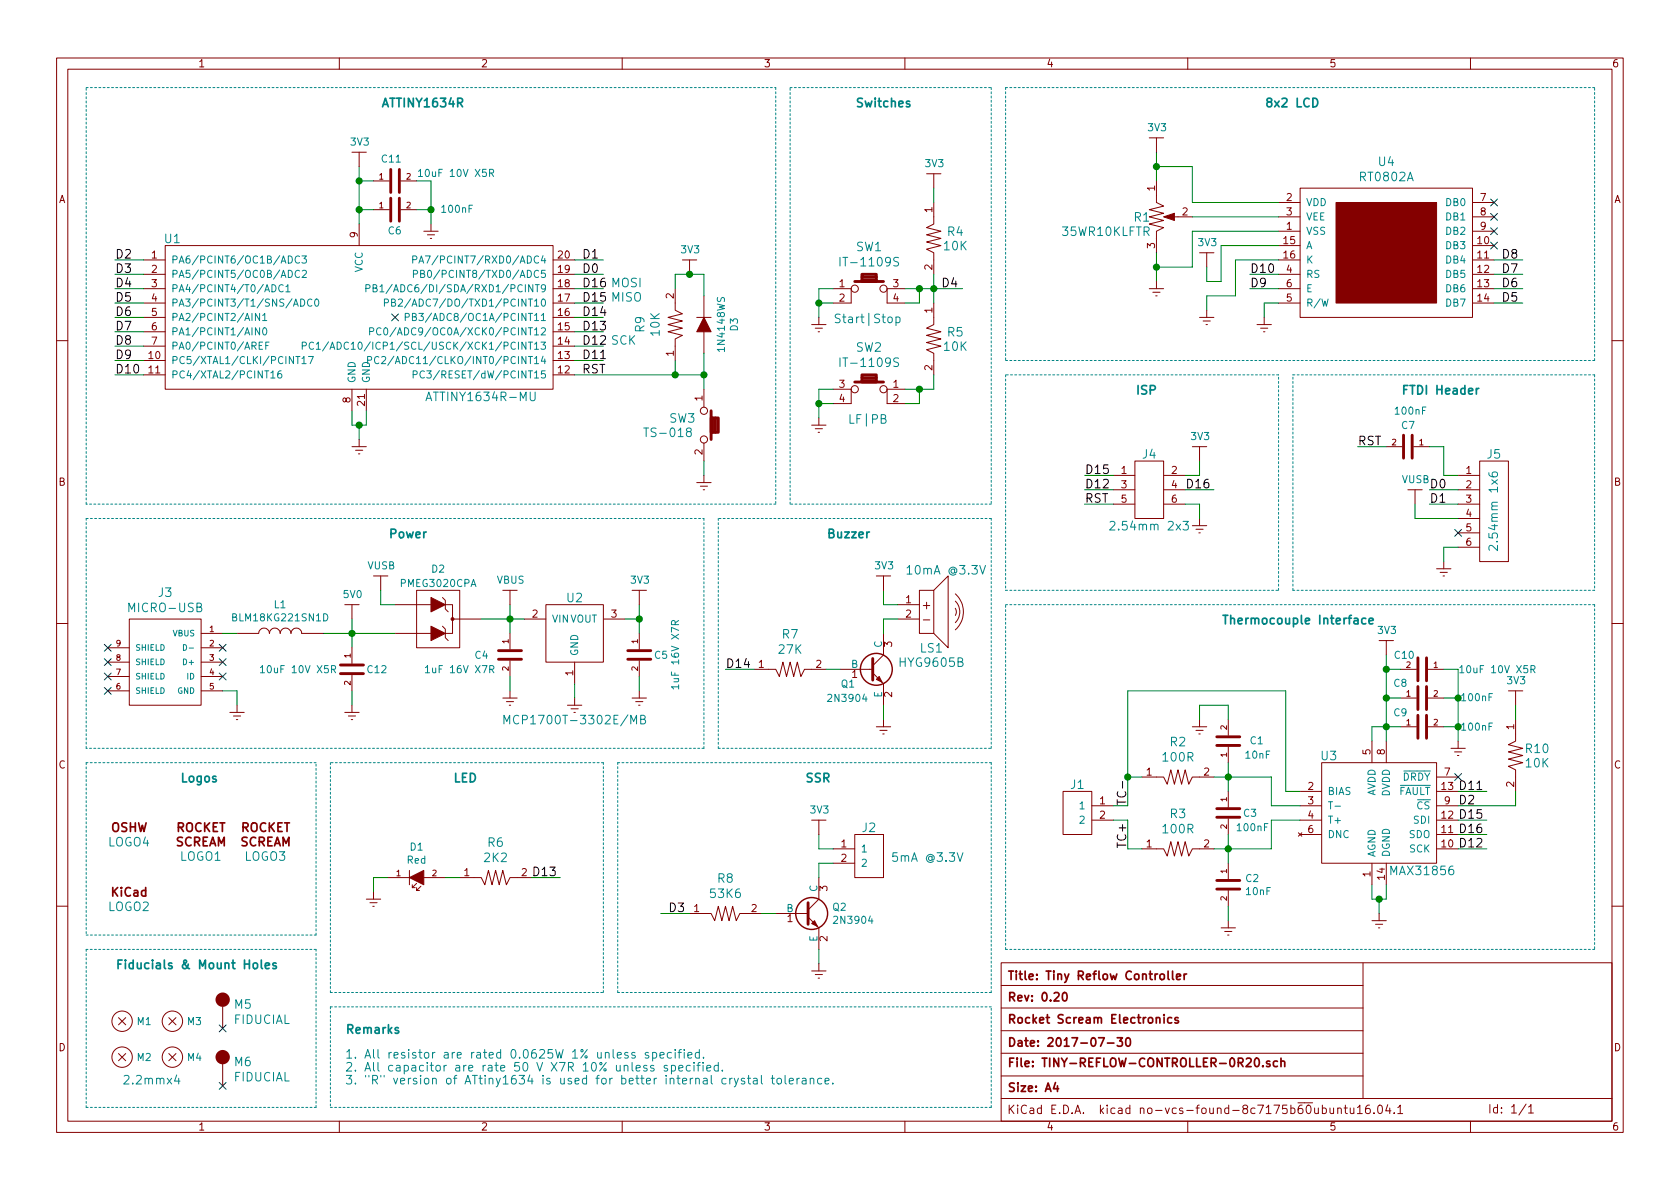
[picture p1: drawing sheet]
<svg xmlns="http://www.w3.org/2000/svg" width="297mm" height="210mm" viewBox="0 0 297 210" stroke-linecap="round" stroke-linejoin="round" font-family="sans-serif">
<g fill="none" stroke="#840000" stroke-width=".18">
<path d="M10 10.3h277v189.9h-277zM12 12.2h273v186.1h-273zM60 10.3v1.9M110 10.3v1.9M160 10.3v1.9M210 10.3v1.9M260 10.3v1.9M62.2 26.9h2.6M63.5 26.9v2.6M63.5 39.6v3.8M66 37.1h2.8M66 32h2.8"/>
<path d="M70.9 37.1h2.8M70.9 32h2.8M76.2 39.6v1.3M163.8 30.7h2.6M165.1 35.8v3.8l-1.3 .7 2.6 .6-2.6 .6 2.6 .7-2.6 .6 2.6 .6-2.6 .7 1.3 .6v3.8M165.1 30.7v2.6M203.2 24.4h2.5M204.5 32v3.8l1.2 .6-2.5 .7 2.5 .6-2.5 .6 2.5 .7-2.5 .6 2.5 .7-1.2 .6v3.8M204.5 24.4v2.5M207 38.3h3.8M226.1 35.8h3.8M226.1 38.3h3.8"/>
<path d="M229.9 33.3h30.4v22.8h-30.4zM260.3 35.8h3.9M260.3 38.3h3.9M25.4 48.5h3.8M25.4 53.6h3.8M25.4 51h3.8M25.4 46h3.8M25.4 56.1h3.8M25.4 58.7h3.8M29.2 43.4h68.6v25.4h-68.6zM74.9 40.9h2.6M75.6 41.5h1.2"/>
<path d="M76.1 42.2h.2M97.8 48.5h3.8M97.8 53.6h3.8M97.8 51h3.8M97.8 46h3.8M97.8 56.1h3.8M97.8 58.7h3.8M119.4 51v3.9l1.2 .6-2.5 .6 2.5 .7-2.5 .6 2.5 .6-2.5 .7 2.5 .6-1.2 .6v3.8M120.6 46h2.6M121.9 46v2.5M123.2 56.1h2.5M124.5 52.3v3.8"/>
<path d="M124.5 58.7v3.8M143.5 57.4h2.5M144.1 58h1.3M144.7 58.7h.2M144.8 56.1v1.3M147.3 51h3.2v2.6h-3.2M160 51h-3.2v2.6h3.2M165.1 53.6v3.8l-1.3 .6 2.6 .7-2.6 .6 2.6 .6-2.6 .7 2.6 .6-2.6 .6 1.3 .7v3.8M203.2 51h2.5M203.8 51.7h1.3M204.3 52.3h.3M204.5 49.8v1.2"/>
<path d="M212.1 56.1h2.5M212.1 44.7h2.5M212.7 56.8h1.3M213.2 57.4h.3M213.4 44.7v2.5M213.4 54.9v1.2M222.2 57.4h2.6M222.9 58h1.3M223.4 58.7h.2M223.5 56.1v1.3M226.1 40.9h3.8M226.1 48.5h3.8"/>
<path d="M226.1 53.6h3.8M226.1 51h3.8M226.1 43.4h3.8M226.1 46h3.8M260.3 40.9h3.9M260.3 48.5h3.9M260.3 53.6h3.9M260.3 51h3.9M260.3 43.4h3.9M260.3 46h3.9M10 60.2h2M25.4 61.2h3.8"/>
<path d="M25.4 63.7h3.8M25.4 66.3h3.8M62.2 79h2.6M62.2 68.8v3.8M62.9 79.6h1.2M63.5 77.7v1.3M64.8 68.8v3.8M97.8 61.2h3.8M97.8 63.7h3.8M97.8 66.3h3.8M124.5 68.8v3.2M124.5 78.4v3.1"/>
<path d="M143.5 75.2h2.5M144.1 75.8h1.3M144.7 76.4h.2M144.8 73.9v1.3M147.3 68.8h3.2v2.6h-3.2M160 68.8h-3.2v2.6h3.2M210.8 79h2.6M212.1 79v2.5M245.1 79h2.8M249.9 79h2.8M285 60.2h2M63.4 80.3h.2"/>
<path d="M123.2 85.3h2.5M123.8 86h1.3M124.3 86.6h.3M124.5 84.1v1.2M196.8 86.6h3.9M196.8 84.1h3.9M196.8 89.1h3.9M200.7 81.5h5v10.2h-5zM205.7 86.6h3.8M205.7 84.1h3.8M205.7 89.1h3.8M210.8 93h2.6"/>
<path d="M211.5 93.6h1.2M212 94.2h.2M212.1 91.7v1.3M248.9 86.6h2.6M250.2 86.6v2.5M255.3 99.3v1.3M257.8 86.6h3.8M257.8 84.1h3.8M257.8 89.1h3.8M257.8 91.7h3.8M257.8 94.2h3.8M257.8 96.8h3.8"/>
<path d="M261.6 81.5h5.1v17.8h-5.1zM10 110.3h2M19 114.5h3.9M19 117.1h3.9M19 119.6h3.9M22.9 109.5h12.7v15.2h-12.7zM35.6 112h3.8M35.6 114.5h3.8M35.6 117.1h3.8M35.6 119.6h3.8M41.9 112h3.8M45.7 112a.94 .94 0 0 1 1-.9 .94 .94 0 0 1 .9 .9"/>
<path d="M47.7 112a.94 .94 0 0 1 .9-.9 .94 .94 0 0 1 .9 .9 .95 .95 0 0 1 1-.9 .95 .95 0 0 1 .9 .9 .95 .95 0 0 1 1-.9 .95 .95 0 0 1 .9 .9h3.8M61 106.9h2.5M62.2 106.9v2.6M62.2 114.5v2.8M62.2 119.4v2.8M66 101.8h2.6M67.3 101.8v2.6M69.8 106.9h6.4M69.8 112h6.4M73.7 104.4h7.6v10.1h-7.6zM78.2 110.7l.5 .5v1.6l.5 .5M78.2 105.7l.5 .5v1.5l.5 .5"/>
<path d="M78.7 106.9h1.3v2.6h5.1M80 109.5v2.5h-1.3M88.9 104.4h2.5M90.2 104.4v2.5M90.2 112v2.8M90.2 116.8v2.8M92.7 109.5h3.8M96.5 106.9h10.2v10.2h-10.2zM101.6 117.1v3.8M106.7 109.5h3.8M111.8 104.4h2.5M113 104.4v2.5"/>
<path d="M113 112v2.8M113 116.8v2.8M133.3 118.4h3.9l.6 1.2 .6-2.5 .7 2.5 .6-2.5 .6 2.5 .7-2.5 .6 2.5 .6-1.2h3.8M148.6 118.4h5.7M154.3 119l1.9 1.9v3.8M154.9 101.8h2.6M156.2 112v3.8l-1.9 1.9M156.2 101.8v2.6M158.7 109.5h3.9M158.7 106.9h3.9M162.6 104.4h2.5v7.6h-2.5zM165.1 104.4l2.5-2.6v12.7l-2.5-2.5"/>
<path d="M168.9 105a4.2 4.2 0 0 1 0 6.4M168.9 106.3a2.7 2.7 0 0 1 0 3.8M168.9 107.6l.2 .5-.2 .7M243.8 113.3h2.6M245.1 113.3v2.5M247.6 118.4h2.8M252.5 118.4h2.8M254 100.6h2.5M254.6 101.2h1.3M255.1 101.8h.3M285 110.3h2M19 122.2h3.9"/>
<path d="M35.6 122.2h3.8M40.6 126h2.6M41.3 126.6h1.2M41.8 127.2h.2M41.9 124.7v1.3M61 126h2.5M61.6 126.6h1.3M62.1 127.2h.3M62.2 124.7v1.3M88.9 123.4h2.5M89.5 124.1h1.3M90 124.7h.3"/>
<path d="M90.2 122.2v1.2M100.3 124.7h2.6M101 125.3h1.2M101.6 123.4v1.3M111.8 123.4h2.5M112.4 124.1h1.3M112.9 124.7h.3M113 122.2v1.2M154.9 128.5h2.6M155.6 129.2h1.2M156.1 129.8h.2M156.2 127.2v1.3"/>
<path d="M188 139.9h5v7.7h-5zM201.9 137.4h3.8l.7 1.3 .6-2.6 .6 2.6 .7-2.6 .6 2.6 .6-2.6 .7 2.6 .6-1.3h3.8M210.8 128.5h2.6M211.5 129.2h1.2M212 129.8h.2M212.1 127.2v1.3M217.2 127.2v2.8M217.2 132.1v2.8M217.2 139.9v2.8M229.9 139.9h3.8M233.7 134.9h20.3v17.7h-20.3zM242.6 131.1v3.8"/>
<path d="M245.1 131.1v3.8M247.6 123.4h2.8M247.6 128.5h2.8M252.5 123.4h2.8M252.5 128.5h2.8M254 139.9h3.8M254 137.4h3.8M256.5 132.3h2.6M257.2 133h1.2M257.7 133.6h.2M257.8 131.1v1.2M266.7 122.2h2.5"/>
<path d="M268 127.2v3.9l-1.3 .6 2.5 .6-2.5 .7 2.5 .6-2.5 .6 2.5 .7-2.5 .6 1.3 .6v3.8M268 122.2v2.5M64.8 159h2.5M65.4 159.6h1.3M66 157.7v1.3M68.6 155.2h3.8M72.4 153.9v2.6M72.9 157h.5M73.7 156.2l-.8 .8v-.5M73.7 157.5h.5M74.4 156.7l-.7 .8v-.5M74.9 155.2h3.8"/>
<path d="M81.3 155.2h3.8l.6 1.3 .7-2.6 .6 2.6 .6-2.6 .7 2.6 .6-2.6 .6 2.6 .7-1.3h3.8M143.5 145h2.5M144.8 155.2v3.8l-1.9 1.9M144.8 145v2.6M147.3 150.1h3.8M147.3 152.6h3.8M151.1 147.6h5.1v7.6h-5.1zM193 142.5h3.8M193 145h3.8M201.9 150.1h3.8l.7 1.3 .6-2.6 .6 2.6 .7-2.6 .6 2.6 .6-2.6 .7 2.6 .6-1.3h3.8M217.2 144.8v2.8M217.2 152.6v2.8"/>
<path d="M217.2 157.5v2.8M229.6 147.3l.6 .6M229.9 142.5h3.8M229.9 145h3.8M229.9 147.6h3.8M230.2 147.3l-.6 .6M242.6 152.6v3.9M245.1 152.6v3.9M254 142.5h3.8M254 145h3.8M254 147.6h3.8M254 150.1h3.8"/>
<path d="M10 160.2h2M21 180l1.2 1.2M22.2 180l-1.2 1.2M29.8 180l1.3 1.2M31.1 180l-1.3 1.2M39.4 178v3.9M65.9 160.3h.3M121.9 161.5h3.8l.7 1.3 .6-2.5 .6 2.5 .7-2.5 .6 2.5 .6-2.5 .7 2.5 .6-1.3h3.8M137.2 161.5h5.7M142.9 162.2l1.9 1.9v3.8M143.5 171.7h2.5M144.1 172.3h1.3"/>
<path d="M144.7 173h.2M144.8 170.4v1.3M177 170.3h108v28h-108zM177 178.3h64M177 174.3h64M215.9 164.1h2.5M216.5 164.7h1.3M217 165.3h.3M217.2 162.8v1.3M241 170.3v24M242.6 162.8h2.5M243.2 163.4h1.3"/>
<path d="M243.7 164.1h.3M243.8 161.5v1.3M285 160.2h2M21 186.3l1.2 1.3M22.2 186.3l-1.2 1.3M29.8 186.3l1.3 1.3M31.1 186.3l-1.3 1.3M39.4 188.2v3.8M60 198.3v1.9M110 198.3v1.9M160 198.3v1.9M177 194.3h108"/>
<path d="M177 190.3h64M177 186.3h64M177 182.3h64M210 198.3v1.9M233.8 196l.4-.1 .3 .3-.1 .6-.2 .1-.4-.1M233.8 195.4v1.5M235.2 195.9v.8a.37 .37 0 0 0 .6 .1M235.8 195.9v1M236.5 196.1l.1-.1a.37 .37 0 0 1 .6 .1v.8M236.5 195.9v1M237.6 195.9h.6M237.9 195.4v1.3l.3 .2"/>
<path d="M238.7 195.9l.1 .9 .3 .1 .3-.1M239.4 195.9v1M240 195.9l.4-.5v1.5M240 196.9h.9M242.1 195.4a.62 .62 0 0 0-.7 .7l.1 .7 .2 .1 .5-.1 .1-.5-.2-.2-.4-.1-.3 .3M242.9 196.8v.1M243.7 195.6l.4-.2a.94 .94 0 0 1 0 1.5l-.5-.3v-.6zM245.4 195.3l-.4 1.1h.9M245.7 195.9v1M246.5 196.8v.1M247.1 195.9l.5-.5v1.5M247.1 196.9h.9"/>
<path d="M260 198.3v1.9M269.8 195.2l-1.2 2M270.3 195.8l.4-.5v1.5M270.3 196.8h.8"/>
<circle cx="151.1" cy="51" r=".63"/>
<circle cx="156.2" cy="51" r=".63"/>
<circle cx="124.5" cy="77.7" r=".63"/>
<circle cx="124.5" cy="72.6" r=".63"/>
<circle cx="151.1" cy="68.8" r=".63"/>
<circle cx="156.2" cy="68.8" r=".63"/>
<circle cx="21.6" cy="186.9" r="1.8"/>
<circle cx="21.6" cy="180.6" r="1.8"/>
<circle cx="30.5" cy="186.9" r="1.8"/>
<circle cx="30.5" cy="180.6" r="1.8"/>
</g>
<g fill="none" stroke="#840000" stroke-width=".3">
<path d="M188 175.7l.3-.2a.94 .94 0 0 1 0 1.5l-.4-.3-.1-.6zM205.8 179.4v.2M205.8 179.9v1M206.5 171.7v1.3l.2 .2M207.3 171.7v1.3l.2 .2M208 172.7l.7-.1v-.3l-.5-.1-.2 .2 .1 .7h.6M209.4 172.2v1M209.8 172.2l-.4 .3M186.6 191.4l-.3 1.1h.9M187 192v1M194.2 183.5h1l-.6 1.5M195.8 184.4h1.2"/>
<path d="M197.5 183.5h1l-.5 .6 .4 .1v.7l-.2 .1-.7-.1M199.2 183.7l.3-.2a.94 .94 0 0 1 0 1.5l-.4-.3-.1-.6zM207.2 180l-.5-.1-.2 .3 .1 .6h.6M208.3 180a.37 .37 0 0 0-.6 .1l.1 .3 .5 .1 .1 .1-.2 .3-.5-.1M223.3 188.5v.1M224.5 187.7a.37 .37 0 0 0-.6 .1l.1 .3 .5 .1 .1 .1-.2 .3-.5-.1M225.9 187.7l-.5-.1-.3 .3 .1 .6 .2 .1 .5-.1M226.5 187.8l.1-.1a.37 .37 0 0 1 .6 .1v.8M226.5 187.1v1.5"/>
</g>
<g fill="#840000" stroke="#840000" stroke-width=".18">
<path d="M72.4 155.2l2.5-1.3v2.6z"/>
<path d="M236.2 35.8h17.8v17.8h-17.8z"/>
<path d="M205.7 38.3l1.9-.6v1.3z"/>
<path d="M144 162.8l.5 1-1-.5z"/>
<path d="M154.9 120.1l.5-.5 .6 1z"/>
<path d="M76.2 110.7l2.5 1.3-2.5 1.3z"/>
<path d="M76.2 105.7l2.5 1.2-2.5 1.3z"/>
<path d="M124.5 56.1l1.2 2.6h-2.5z"/>
<circle cx="80" cy="109.5" r=".25"/>
</g>
<g fill="none" stroke="#008484" stroke-width=".18">
<path d="M74 30.3l.3-.4v1.3M74 31.2h.7M86.6 30.6h.6v-.5l-.2-.2h-.4v1.3M86.9 30.6l.4 .6M45.9 55.4v1.3l-.7-1.3v1.3M45.9 58v1.2l-.7-1.2v1.2M46.4 55.8l.4-.4v1.3M46.4 56.7h.8M46.6 58.1l.1-.1a.67 .67 0 0 1 .5 .6 .67 .67 0 0 1-.5 .6l-.3-.5zM48.1 50.3a.64 .64 0 0 1 .7 .7 .64 .64 0 0 1-.7 .6zM50.1 50.5a.6 .6 0 0 0-.9 .4 .6 .6 0 0 0 .6 .7l.3-.1M50.5 50.7l.4-.4v1.3"/>
<path d="M50.5 51.6h.8M51 45.3a.64 .64 0 0 1 .7 .6 .64 .64 0 0 1-.7 .6zM51 47.8a.64 .64 0 0 1 .7 .6 .64 .64 0 0 1-.7 .7zM53 45.4a.6 .6 0 0 0-.9 .4 .6 .6 0 0 0 .6 .7l.3-.1M53 47.9a.6 .6 0 0 0-.9 .5 .6 .6 0 0 0 .6 .7l.3-.2M53.2 52.9a.64 .64 0 0 1 .7 .6 .64 .64 0 0 1-.7 .6zM53.4 45.3h.8l-.5 .4 .4 .2v.5l-.2 .1-.5-.1M53.4 47.9l.5-.1 .2 .1 .1 .3-.1 .2-.7 .7h.8M55.1 53a.6 .6 0 0 0-.8 .4 .6 .6 0 0 0 .6 .7l.2-.1M55.8 53l.1-.1a.67 .67 0 0 1 .5 .6 .67 .67 0 0 1-.5 .6 .83 .83 0 0 1-.1-1.1zM64.7 51l.6-.1 .1-.1v-.3l-.2-.2h-.5v1.3M65.4 58.6h.6l.1-.2-.1-.3-.2-.1h-.4v1.2"/>
<path d="M66 50.9h.5l.1-.2v-.2l-.6-.2v1.3h.4l.3-.2v-.2l-.3-.3M67.2 50.7l.3-.4v1.3M67.2 51.6h.7M67.4 58.1a.6 .6 0 0 0-.9 .4 .6 .6 0 0 0 .6 .7l.3-.1M68 58.1l.1-.1a.69 .69 0 0 1 .5 .6 .69 .69 0 0 1-.5 .6l-.2-.2-.1-.3zM68 53.5l.6-.1v-.4l-.1-.1h-.5v1.2M69.2 53.5l.6-.1 .1-.2-.1-.2-.6-.1v1.2h.5l.2-.1 .1-.3-.4-.2M69.3 50.3l-1.1 1.6M70 57.9l-1.1 1.6M70.4 53l.5-.1 .3 .3-.8 .9h.8M71.7 56.1l.6-.1v-.5l-.2-.1h-.4v1.3M72.6 52.8l-1.1 1.7"/>
<path d="M72.9 56h.6l.1-.2-.1-.3-.6-.1v1.3h.5l.2-.1v-.3l-.3-.3M73 45.9h.6l.1-.2-.1-.3-.1-.1h-.5v1.2M73.1 48.5l.6-.1 .1-.2v-.3l-.2-.1h-.5v1.3M74.1 46.5l.4-1.2 .4 1.2M74.1 55.4h.8l-.5 .5 .4 .1v.6l-.2 .1-.5-.1M74.2 46.2h.6M74.4 48.4h.5l.1-.2v-.3l-.6-.1v1.3h.5l.2-.3v-.2l-.3-.2M75.2 45.3h.9l-.6 1.2M75.7 47.9l.2-.1a.67 .67 0 0 1 .4 .6 .67 .67 0 0 1-.4 .7l-.2-.2-.1-.3zM148.5 45.5v1.5M157 56.2l.5-.1 .3 .2v.5l-.3 .3-.4-.1-.1-.2zM158.4 56.1h.5l.2 .1v.7a.48 .48 0 0 1-.7 .1"/>
<path d="M158.4 56.1v1.5M158.9 45.6l-.6-.1-.2 .1v.5l.6 .3 .2 .3-.3 .3h-.6M45.8 61.1h.5M46.4 60.5h-.6v1.3h.6M47 61.1h.4M47.6 60.5h-.6v1.3M47.9 65.9l.4-.3v1.2M47.9 66.8h.7M49.7 65.6l-.4 .1-.2 .4v.6l.3 .1h.3l.1-.2-.1-.5h-.3l-.3 .2M52.3 63h.7M52.7 63v1.3M53.4 63.4l.3-.4v1.3"/>
<path d="M53.4 64.3h.7M53.4 61.2l.7-.1 .1-.2-.1-.3-.2-.1h-.5v1.3M54.5 63h.9l-.6 1.3M55.4 60.6a.6 .6 0 0 0-.8 .4 .6 .6 0 0 0 .6 .8l.2-.2M55.9 60.9l.4-.4v1.3M55.9 61.8h.7M58.1 60.4l-1.1 1.7M58.3 61.8l.5-1.3 .4 1.3M58.5 61.4h.6M59.6 60.5a.64 .64 0 0 1 .8 .6 .64 .64 0 0 1-.8 .7zM65 63.7l.6-.1 .1-.4-.2-.2h-.5v1.3M67 63.2a.5 .5 0 0 0-.6 0 .5 .5 0 0 0-.2 .6 .45 .45 0 0 0 .2 .5 .45 .45 0 0 0 .6-.1"/>
<path d="M67.5 63.2l.5-.2 .2 .4-.1 .2-.7 .7h.8M69.6 63l-1 1.6M73.1 66.2l.6-.1v-.4l-.2-.1h-.4v1.2M75 65.7a.6 .6 0 0 0-.8 .4 .6 .6 0 0 0 .6 .7l.2-.1M75.3 70.9l.5-1.6 .5 1.6M75.5 65.6h.8l-.5 .5 .4 .1 .1 .4-.3 .2-.5-.1M93.8 69.3v1.3l.2 .3 .5-.1 .1-.2v-1.3M113.8 75.7h.9M148.5 63.3v1.5M155.8 74l.7-.1 .1-.3-.1-.2-.7-.1v1.5h.6l.3-.3a.41 .41 0 0 0-.4-.5M158.9 63.4l-.6-.1-.2 .1v.5l.6 .3 .2 .3-.3 .3-.6-.1M173.2 100l.5 1.5 .5-1.5"/>
<path d="M196.3 92.3l.5-.1 .3 .1v.3l-.9 1.1h.9M209.2 92.2h.9l-.5 .6 .5 .1v.7l-.3 .1h-.4l-.2-.1M263.2 83.6a.6 .6 0 0 0 .7 .7l.7-.1 .2-.2-.1-.4-.2-.1-.6 .1-.1 .4 .3 .3M264.8 96.4v1l-1.1-1-.3 .1-.2 .2 .2 .6M32.4 114a.51 .51 0 0 1 .6 .5 .51 .51 0 0 1-.6 .5zM33.5 114.6h.7M46.1 118.1l.3-.4v1.3M46.1 119h.7M57.2 108.5a.64 .64 0 0 1 .8 .7 .64 .64 0 0 1-.8 .6zM58.6 118.4l.6-.1 .1-.5-.2-.1h-.5v1.3M58.9 118.4l.4 .6M75.2 118.1l.4-.4v1.3"/>
<path d="M75.2 119h.7M86.6 118.4l.6-.1 .1-.2-.1-.3-.1-.1h-.5v1.3M86.9 118.4l.4 .6M119.4 110.5l-.1-.7-.1-.1-.4 .1-.1 .2v.5h1.3M120 109.7l-.6 .5M258.1 118.1l.4-.4v1.3M258.1 119h.7M270.7 118.4l.6-.1v-.5l-.1-.1h-.5v1.3M271 118.4l.4 .6M89.1 128v-1.5l.5 1.1 .5-1.1v1.5M113.3 127.2h.5l.2-.1 .1-.3-.3-.3h-.5v1.5h.5l.3-.3a.41 .41 0 0 0-.3-.5M120 121.5h-1.3l.4 .3"/>
<path d="M120 121.1v.7M169.2 150.8l.5 1.5 .6-1.5M236 142.6h1M31.2 190.1l-.3 1.1h.9M31.6 190.7v1M112.3 186.2l-.4-.1-.2 .2 .1 .2 .5 .2v.3h-.6M114.4 188.5l-.4-.1-.2 .2 .1 .2 .5 .2v.3h-.6M114.7 186.2a.37 .37 0 0 0-.6 .1v.2l.6 .3-.2 .3-.4-.1M115.4 186.2l.4-.1 .3 .3v.4l-.1 .2h-.6M115.4 186.1v1.5M115.6 188.5a.37 .37 0 0 0-.6 .1l.1 .2 .6 .3-.3 .3-.4-.1M116.7 186.6l.7-.1-.1-.3-.4-.1-.2 .2 .1 .7h.5"/>
<path d="M118 188.5l-.4-.1-.2 .2 .1 .2 .5 .2v.3h-.6M118.7 186.2l-.4-.1-.2 .1v.8a.48 .48 0 0 0 .6 0M118.7 188.5l.5-.1 .2 .1v.7a.48 .48 0 0 1-.7 .1M118.7 188.4v1.5M119.4 185.6v.1M119.4 186.1v1M119.9 186.1h.6M120 188.9l.8-.2-.1-.2-.5-.1-.2 .2 .1 .7h.6M120.5 185.6l-.4 .2v1.3M121 185.6v.1M121 186.1v1M121.6 186.6l.8-.1-.1-.3-.5-.1-.2 .2 .1 .7h.6"/>
<path d="M122 188.5l-.4-.1-.3 .3v.4l.2 .2h.5M122.7 187.9v.1M122.7 188.4v1M123.2 188.4h.6M123.6 186.2l-.4-.1-.3 .3 .2 .6h.5M123.6 185.6v1.5M123.8 187.9l-.4 .2v1.3M124.3 187.9v.1M124.3 188.4v1M124.4 187v.1M125 188.9l.7-.2-.1-.2-.4-.1-.2 .2v.7h.6M127 188.5l-.5-.1-.2 .3v.4l.1 .2h.6"/>
<path d="M127 187.9v1.5M127.7 189.2v.2M129 190.7v1M129.5 190.7h-.3l-.2 .3M129.8 190.7l.4 1M130.6 190.7l-.6 1.3-.2 .2M131.6 190.7h-.3l-.2 .2v.2l.5 .2v.3h-.5M132.2 190.7h.5M132.4 190.2v1.3l.3 .2M133.2 190.7h.6l.1 1M133.9 191l-.5 .1a.31 .31 0 0 0-.2 .3 .31 .31 0 0 0 .2 .3l.5-.1M134.6 190.2v1.3l.2 .2"/>
<path d="M136.3 190.7h.6M136.6 190.2v1.3l.3 .2M137.4 190.8l.3-.1 .4 .1 .1 .6-.2 .2-.3 .1-.3-.2zM138.8 190.2v1.3l.2 .2M139.5 191.2l.8-.2-.1-.3h-.4l-.3 .2 .1 .7h.6M140.9 190.7v1M141.4 190.7l-.5 .3M141.9 190.7h.5l.1 1M142.5 191l-.5 .1a.31 .31 0 0 0-.2 .3 .31 .31 0 0 0 .2 .3l.5-.1M143.3 190.8l.2-.1h.3l.1 1M143.3 190.7v1M145.3 190.7h-.4l-.3 .1v.7a.48 .48 0 0 0 .7 .1"/>
<path d="M145.9 191.2l.7-.2-.1-.3h-.4l-.2 .2v.7h.6M147.2 191.5v.2"/>
</g>
<g fill="none" stroke="#840000" stroke-width=".51">
<path d="M69.1 30v4M69.1 35v4.1M70.6 30v4M70.6 35v4.1M151.1 49.8h5.1M152.4 48.5h2.5v1.3h-2.5zM152.4 49.5h2.5M152.4 49h2.5M125.7 73.9h1.3v2.5h-1.3zM125.7 72.6v5.1M126 73.9v2.5M126.5 73.9v2.5"/>
<path d="M151.1 67.6h5.1M152.4 66.3h2.5v1.3h-2.5zM152.4 67.3h2.5M152.4 66.8h2.5M248.2 77v4M249.7 77v4M60.2 119.1h4.1M60.2 117.6h4.1M88.1 116.6h4.1M88.1 115.1h4.1M111 116.6h4.1M111 115.1h4.1"/>
<path d="M154.3 116.5v3.8M250.7 116.3v4.1M252.2 116.3v4.1M215.1 130.3h4.1M215.1 131.8h4.1M250.7 121.4v4.1M250.7 126.5v4.1M252.2 121.4v4.1M252.2 126.5v4.1M142.9 159.6v3.8M215.1 144.5h4.1M215.1 143h4.1"/>
<path d="M215.1 157.2h4.1M215.1 155.7h4.1"/>
</g>
<g fill="none" stroke="#840000" stroke-width=".25">
<circle cx="154.9" cy="118.4" r="2.82"/>
<circle cx="143.5" cy="161.5" r="2.82"/>
</g>
<g fill="none" stroke="#008400" stroke-width=".18">
<path d="M63.5 37.1h2.5M63.5 29.5v10.1M63.5 32h2.5M73.7 37.1h2.5M73.7 32h2.5v7.6M165.1 33.3v2.5M204.5 29.5h6.3v6.3h15.3M204.5 26.9v5.1M210.8 38.3h15.3M20.3 46h5.1M20.3 48.5h5.1M20.3 51h5.1"/>
<path d="M20.3 53.6h5.1M20.3 56.1h5.1M20.3 58.7h5.1M101.6 46h5.1M101.6 48.5h5.1M101.6 51h5.1M101.6 53.6h5.1M101.6 56.1h5.1M101.6 58.7h5.1M119.4 51v-2.5h5.1v3.8M144.8 53.6h2.5M147.3 51h-2.5v5.1"/>
<path d="M160 51h10.2M162.6 51v2.6h-2.6M165.1 48.5v5.1M204.5 44.7v5.1M221 48.5h5.1M221 51h5.1M226.1 46h-7.7v6.3h-5v2.6M226.1 53.6h-2.6v2.5M226.1 43.4h-10.2v6.4h-2.5v-2.6M226.1 40.9h-15.3v6.3h-6.3M264.2 46h5M264.2 48.5h5"/>
<path d="M264.2 51h5M264.2 53.6h5M20.3 61.2h5.1M20.3 63.7h5.1M20.3 66.3h5.1M62.2 72.6v2.6h2.6v-2.6M63.5 75.2v2.5M101.6 61.2h5.1M101.6 63.7h5.1M101.6 66.3h22.9M119.4 63.7v2.6M124.5 62.5v6.3"/>
<path d="M144.8 71.4h2.5M147.3 68.8h-2.5v5.1M162.6 68.8v2.6h-2.6M165.1 66.3v2.5h-5.1M240 79h5.1M252.7 79h2.6v5.1h2.5M124.5 81.5v2.6M191.8 84.1h5M191.8 86.6h5M191.8 89.1h5M209.5 86.6h5.1M209.5 89.1h2.6v2.6"/>
<path d="M212.1 81.5v2.6h-2.6M250.2 89.1v2.6h7.6M252.7 86.6h5.1M252.7 89.1h5.1M257.8 96.8h-2.5v2.5M39.4 112h2.5M57.1 112h12.7M62.2 109.5v5M67.3 104.4v2.5h2.5M85.1 109.5h7.6M90.2 106.9v5.1M90.2 119.6v2.6"/>
<path d="M110.5 109.5h2.5M113 106.9v5.1M113 119.6v2.6M128.3 118.4h5M146 118.4h2.6M156.2 104.4v2.5h2.5M158.7 109.5h-2.5v2.5M245.1 118.4h2.5M245.1 115.8v15.3M255.3 118.4h2.5v12.7M39.4 122.2h2.5v2.5M62.2 122.2v2.5"/>
<path d="M101.6 120.9v2.5M156.2 124.7v2.5M199.4 137.4h2.5M212.1 127.2v-2.5h5.1v2.5M214.6 137.4h10.2v5.1h5.1M217.2 134.9v5M229.9 139.9h-2.6v-17.7h-27.9v20.3M245.1 123.4h2.5M247.6 128.5h-5v2.6M255.3 123.4h2.5M255.3 128.5h2.5M257.8 139.9h5.1"/>
<path d="M268 139.9v2.6h-10.2M268 124.7v2.5M68.6 155.2h-2.6v2.5M78.7 155.2h2.6M94 155.2h5.1M144.8 147.6v2.5h2.5M147.3 152.6h-2.5v2.6M196.8 145h2.6v5.1h2.5M217.2 147.6v5M229.9 145h-5.1v5.1h-10.2M242.6 156.5v2.5h2.5v-2.5M243.8 159v2.5"/>
<path d="M257.8 150.1h5.1M257.8 147.6h5.1M257.8 145h5.1M116.8 161.5h5.1M134.6 161.5h2.6M144.8 167.9v2.5M217.2 160.3v2.5"/>
</g>
<g fill="#008400" stroke="#008400" stroke-width=".25">
<circle cx="63.5" cy="75.2" r=".51"/>
<circle cx="63.5" cy="37.1" r=".51"/>
<circle cx="76.2" cy="37.1" r=".51"/>
<circle cx="63.5" cy="32" r=".51"/>
<circle cx="119.4" cy="66.3" r=".51"/>
<circle cx="121.9" cy="48.5" r=".51"/>
<circle cx="124.5" cy="66.3" r=".51"/>
<circle cx="165.1" cy="51" r=".51"/>
<circle cx="204.5" cy="47.2" r=".51"/>
<circle cx="204.5" cy="29.5" r=".51"/>
<circle cx="62.2" cy="112" r=".51"/>
<circle cx="90.2" cy="109.5" r=".51"/>
<circle cx="113" cy="109.5" r=".51"/>
<circle cx="217.2" cy="150.1" r=".51"/>
<circle cx="217.2" cy="137.4" r=".51"/>
<circle cx="199.4" cy="137.4" r=".51"/>
<circle cx="243.8" cy="159" r=".51"/>
<circle cx="245.1" cy="128.5" r=".51"/>
<circle cx="245.1" cy="123.4" r=".51"/>
<circle cx="257.8" cy="123.4" r=".51"/>
<circle cx="257.8" cy="128.5" r=".51"/>
<circle cx="245.1" cy="118.4" r=".51"/>
<circle cx="162.6" cy="68.8" r=".51"/>
<circle cx="144.8" cy="71.4" r=".51"/>
<circle cx="144.8" cy="53.6" r=".51"/>
<circle cx="162.6" cy="51" r=".51"/>
</g>
<g fill="none" stroke="#000084" stroke-width=".18">
<path d="M263.6 35.2l1.2 1.2M263.6 37.7l1.2 1.3M264.8 35.2l-1.2 1.2M264.8 37.7l-1.2 1.3M69.2 55.5l1.3 1.2M70.5 55.5l-1.3 1.2M263.6 40.3l1.2 1.2M263.6 42.8l1.2 1.2M264.8 40.3l-1.2 1.2M264.8 42.8l-1.2 1.2M257.2 93.6l1.2 1.2M258.4 93.6l-1.2 1.2"/>
<path d="M18.4 113.9l1.3 1.3M18.4 116.5l1.3 1.2M18.4 119l1.3 1.2M19.7 113.9l-1.3 1.3M19.7 116.5l-1.3 1.2M19.7 119l-1.3 1.2M38.8 113.9l1.2 1.3M38.8 116.5l1.2 1.2M38.8 119l1.2 1.2M40 113.9l-1.2 1.3M40 116.5l-1.2 1.2M40 119l-1.2 1.2"/>
<path d="M18.4 121.6l1.3 1.2M19.7 121.6l-1.3 1.2M257.2 136.8l1.2 1.2M258.4 136.8l-1.2 1.2M38.8 181.2l1.2 1.3M38.8 191.4l1.2 1.2M40 181.2l-1.2 1.3M40 191.4l-1.2 1.2"/>
</g>
<path d="M198.5 138.2v1.2" fill="none" stroke="#000" stroke-width=".18"/>
<g fill="none" stroke="#008484" stroke-width=".18" stroke-dasharray=".3 .4">
<path d="M15.2 15.5h122M137.2 15.5v73.6M139.7 15.5h35.6M175.3 15.5v73.6M177.8 15.5v48.2M281.9 15.5h-104.1M177.8 66.3v38.1M177.8 63.7h104.1M226.1 66.3h-48.3M228.6 66.3h53.3M281.9 66.3v38.1M281.9 63.7v-48.2"/>
<path d="M15.2 91.7h109.3M15.2 89.1v-73.6M124.5 91.7v40.6M127 91.7v40.6M137.2 89.1h-122M139.7 89.1v-73.6M175.3 91.7h-48.3M175.3 89.1h-35.6M177.8 106.9h104.1M177.8 104.4h48.3M226.1 104.4v-38.1M228.6 104.4v-38.1"/>
<path d="M281.9 106.9v61M281.9 104.4h-53.3M15.2 134.9v30.4M15.2 132.3v-40.6M55.9 134.9h-40.7M58.4 134.9v40.6M106.7 134.9h-48.3M109.2 134.9h66.1M124.5 132.3h-109.3M127 132.3h48.3M175.3 134.9v40.6M175.3 132.3v-40.6"/>
<path d="M15.2 165.3h40.7M15.2 167.9v27.9M55.9 165.3v-30.4M55.9 167.9h-40.7M58.4 175.5h48.3M58.4 178v17.8M106.7 175.5v-40.6M109.2 175.5v-40.6M175.3 178h-116.9M175.3 175.5h-66.1M177.8 167.9v-61M281.9 167.9h-104.1"/>
<path d="M15.2 195.8h40.7M55.9 195.8v-27.9M58.4 195.8h116.9M175.3 195.8v-17.8"/>
</g>
<path d="M232.1 17.4a.77 .77 0 0 1 .9 .7 .77 .77 0 0 1-.9 .8zM261 68.7v1M261.5 68.7l-.5 .3M153.7 94.1l-.3 .1-.1 .2M241.5 109.4l-.5-.1-.2 .3 .1 .7h.6M242.1 109.8l.7-.1-.1-.3-.4-.1-.2 .2v.8h.6M46.2 169.8v1.3l.2 .2M46.9 170.8l.8-.2-.1-.2-.5-.1-.2 .2 .1 .7h.6M48.8 170.4l-.4-.1-.2 .2 .1 .2 .5 .2v.3h-.6" fill="none" stroke="#008484" stroke-width=".3"/>
<g fill="none" stroke="#840000" stroke-width="1.3">
<circle cx="39.4" cy="176.8" r=".63"/>
<circle cx="39.4" cy="186.9" r=".63"/>
</g>
<g font-size="2.1" fill="#008484">
<text x="67.3" y="19">ATTINY1634R</text>
<text x="151.1" y="19">Switches</text>
<text x="223.5" y="19">8x2 LCD</text>
<text x="243.8" y="29.4">U4</text>
<text x="240.6" y="32">RT0802A</text>
<text x="167.6" y="41.7">R4</text>
<text x="188" y="41.7">35WR10KLFTR</text>
<text x="200.6" y="39.2">R1</text>
<text x="29.1" y="43">U1</text>
<text x="149.3" y="47.1">IT-1109S</text>
<text x="151.4" y="44.4">SW1</text>
<text x="167" y="44.3">10K</text>
<text x="102.9" y="53.3">D15 MISO</text>
<text x="102.9" y="50.8">D16 MOSI</text>
<text x="113.9" y="58.7" transform="rotate(-90 113.9 58.7)">R9</text>
<text x="116.6" y="59.3" transform="rotate(-90 116.6 59.3)">10K</text>
<text x="147.3" y="57.1">Start|Stop</text>
<text x="167.6" y="59.5">R5</text>
<text x="102.9" y="61">D12 SCK</text>
<text x="149.3" y="64.9">IT-1109S</text>
<text x="151.4" y="62.2">SW2</text>
<text x="167" y="62">10K</text>
<text x="76.1" y="70.9">ATTINY1634R-MU</text>
<text x="200.7" y="69.8">ISP</text>
<text x="247.6" y="69.8">FTDI Header</text>
<text x="114.6" y="77.3">TS-018</text>
<text x="118.4" y="74.7">SW3</text>
<text x="149.9" y="74.9">LF|PB</text>
<text x="202" y="81.1">J4</text>
<text x="263" y="81.1">J5</text>
<text x="68.6" y="95.2">Power</text>
<text x="146" y="95.2">Buzzer</text>
<text x="197.2" y="93.8">2.54mm 2x3</text>
<text x="160" y="101.6">10mA @3.3V</text>
<text x="264.8" y="96.4" transform="rotate(-90 264.8 96.4)">2.54mm 1x6</text>
<text x="28" y="105.6">J3</text>
<text x="100.3" y="106.5">U2</text>
<text x="23.1" y="108.2">MICRO-USB</text>
<text x="138.4" y="112.9">R7</text>
<text x="215.9" y="110.4">Thermocouple Interface</text>
<text x="137.8" y="115.6">27K</text>
<text x="159.3" y="117.9">HYG9605B</text>
<text x="162.8" y="115.4">LS1</text>
<text x="206.9" y="132">R2</text>
<text x="205.7" y="134.7">100R</text>
<text x="233.6" y="134.4">U3</text>
<text x="269.8" y="133.2">R10</text>
<text x="269.8" y="135.7">10K</text>
<text x="31.7" y="138.3">Logos</text>
<text x="80" y="138.3">LED</text>
<text x="142.2" y="138.3">SSR</text>
<text x="189.3" y="139.5">J1</text>
<text x="19.1" y="149.7">LOGO4</text>
<text x="86.3" y="149.8">R6</text>
<text x="152.5" y="147.1">J2</text>
<text x="205.7" y="147.4">100R</text>
<text x="206.9" y="144.7">R3</text>
<text x="31.8" y="152.2">LOGO1</text>
<text x="43.2" y="152.2">LOGO3</text>
<text x="85.7" y="152.4">2K2</text>
<text x="157.5" y="152.4">5mA @3.3V</text>
<text x="246.2" y="154.8">MAX31856</text>
<text x="19.1" y="161.1">LOGO2</text>
<text x="125.7" y="158.8">53K6</text>
<text x="126.9" y="156.1">R8</text>
<text x="20.3" y="171.4">Fiducials &amp; Mount Holes</text>
<text x="41.5" y="178.4">M5</text>
<text x="41.4" y="181.1">FIDUCIAL</text>
<text x="61" y="182.8">Remarks</text>
<text x="21.6" y="191.8">2.2mmx4</text>
<text x="41.4" y="191.2">FIDUCIAL</text>
<text x="41.5" y="188.5">M6</text>
<text x="61" y="187.2">1. All resistor are rated 0.0625W 1% unless specified.</text>
<text x="61" y="189.5">2. All capacitor are rate 50 V X7R 10% unless specified.</text>
<text x="61" y="191.8">3. &quot;R&quot; version of ATtiny1634 is used for better internal crystal tolerance.</text>
</g>
<g font-size="2.1">
<text x="20.3" y="45.7">D2</text>
<text x="102.9" y="45.7">D1</text>
<text x="265.4" y="45.7">D8</text>
<text x="20.3" y="48.3">D3</text>
<text x="20.3" y="50.8">D4</text>
<text x="20.3" y="53.3">D5</text>
<text x="102.9" y="48.3">D0</text>
<text x="166.4" y="50.8">D4</text>
<text x="221" y="48.3">D10</text>
<text x="221" y="50.8">D9</text>
<text x="265.4" y="48.3">D7</text>
<text x="265.4" y="50.8">D6</text>
<text x="265.4" y="53.3">D5</text>
<text x="20.3" y="55.9">D6</text>
<text x="20.3" y="58.4">D7</text>
<text x="102.9" y="58.4">D13</text>
<text x="102.9" y="55.9">D14</text>
<text x="20.3" y="61">D8</text>
<text x="20.3" y="63.5">D9</text>
<text x="102.9" y="63.5">D11</text>
<text x="20.3" y="66">D10</text>
<text x="102.9" y="66">RST</text>
<text x="191.8" y="83.8">D15</text>
<text x="240" y="78.7">RST</text>
<text x="191.8" y="86.4">D12</text>
<text x="191.8" y="88.9">RST</text>
<text x="209.5" y="86.4">D16</text>
<text x="252.7" y="86.4">D0</text>
<text x="252.7" y="88.9">D1</text>
<text x="128.3" y="118.1">D14</text>
<text x="199.1" y="142.5" transform="rotate(-90 199.1 142.5)">TC-</text>
<text x="257.8" y="139.7">D11</text>
<text x="257.8" y="142.2">D2</text>
<text x="257.8" y="147.3">D16</text>
<text x="257.8" y="149.9">D12</text>
<text x="257.8" y="144.8">D15</text>
<text x="94" y="154.9">D13</text>
<text x="199.1" y="150.1" transform="rotate(-90 199.1 150.1)">TC+</text>
<text x="118.1" y="161.3">D3</text>
</g>
<g font-size="2.1" fill="#840000">
<text x="163.2" y="107.7">+</text>
<text x="163.5" y="110.3">-</text>
<text x="90.9" y="128.1">MCP1700T-3302E/MB</text>
<text x="19.6" y="147.1">OSHW</text>
<text x="31" y="149.7">SCREAM</text>
<text x="31.1" y="147.1">ROCKET</text>
<text x="42.4" y="149.7">SCREAM</text>
<text x="42.5" y="147.1">ROCKET</text>
<text x="19.8" y="158.5">KiCad</text>
<text x="178" y="173.3">Title: Tiny Reflow Controller</text>
<text x="178" y="177.1">Rev: 0.20</text>
<text x="178" y="185.1">Date: 2017-07-30</text>
<text x="178" y="181">Rocket Scream Electronics</text>
<text x="178" y="188.7">File: TINY-REFLOW-CONTROLLER-0R20.sch</text>
<text x="178" y="197">KiCad E.D.A. kicad no-vcs-found-8c7175b60ubuntu16.04.1</text>
<text x="178" y="193.1">Size: A4</text>
<text x="263" y="196.9">Id: 1/1</text>
</g>
<g font-size="1.8" fill="#840000">
<text x="35" y="11.9">1</text>
<text x="85" y="11.9">2</text>
<text x="135" y="11.9">3</text>
<text x="185" y="11.9">4</text>
<text x="235" y="11.9">5</text>
<text x="285" y="11.9">6</text>
<text x="10.4" y="35.9">A</text>
<text x="204.2" y="33.8" transform="rotate(-90 204.2 33.8)">1</text>
<text x="227.5" y="35.6">2</text>
<text x="261.8" y="35.6">7</text>
<text x="285.4" y="35.9">A</text>
<text x="164.8" y="37.6" transform="rotate(-90 164.8 37.6)">1</text>
<text x="209.1" y="38.1">2</text>
<text x="227.5" y="40.6">1</text>
<text x="227.5" y="38.1">3</text>
<text x="261.8" y="38.1">8</text>
<text x="261.8" y="40.6">9</text>
<text x="26.8" y="45.7">1</text>
<text x="63.2" y="42" transform="rotate(-90 63.2 42)">9</text>
<text x="98.7" y="45.7">20</text>
<text x="164.8" y="47.7" transform="rotate(-90 164.8 47.7)">2</text>
<text x="204.2" y="43.9" transform="rotate(-90 204.2 43.9)">3</text>
<text x="227" y="43.2">15</text>
<text x="227" y="45.7">16</text>
<text x="261.3" y="43.2">10</text>
<text x="261.3" y="45.7">11</text>
<text x="26.8" y="48.3">2</text>
<text x="26.8" y="50.8">3</text>
<text x="26.8" y="53.3">4</text>
<text x="98.7" y="53.3">17</text>
<text x="98.7" y="50.8">18</text>
<text x="98.7" y="48.3">19</text>
<text x="119.1" y="52.8" transform="rotate(-90 119.1 52.8)">2</text>
<text x="148.4" y="50.8">1</text>
<text x="148.4" y="53.3">2</text>
<text x="157.9" y="50.8">3</text>
<text x="157.9" y="53.3">4</text>
<text x="227.5" y="48.3">4</text>
<text x="227.5" y="53.3">5</text>
<text x="227.5" y="50.8">6</text>
<text x="261.3" y="48.3">12</text>
<text x="261.3" y="50.8">13</text>
<text x="261.3" y="53.3">14</text>
<text x="26.8" y="55.9">5</text>
<text x="26.8" y="58.4">6</text>
<text x="98.7" y="58.4">15</text>
<text x="98.7" y="55.9">16</text>
<text x="164.8" y="55.3" transform="rotate(-90 164.8 55.3)">1</text>
<text x="26.3" y="63.5">10</text>
<text x="26.8" y="61">7</text>
<text x="98.7" y="63.5">13</text>
<text x="98.7" y="61">14</text>
<text x="119.1" y="63" transform="rotate(-90 119.1 63)">1</text>
<text x="164.8" y="65.5" transform="rotate(-90 164.8 65.5)">2</text>
<text x="26.3" y="66">11</text>
<text x="62" y="71.2" transform="rotate(-90 62 71.2)">8</text>
<text x="64.5" y="71.7" transform="rotate(-90 64.5 71.7)">21</text>
<text x="98.7" y="66">12</text>
<text x="124.2" y="70.9" transform="rotate(-90 124.2 70.9)">1</text>
<text x="148.4" y="68.6">3</text>
<text x="148.4" y="71.1">4</text>
<text x="157.9" y="68.6">1</text>
<text x="157.9" y="71.1">2</text>
<text x="124.2" y="80.4" transform="rotate(-90 124.2 80.4)">2</text>
<text x="198.3" y="83.8">1</text>
<text x="207.2" y="83.8">2</text>
<text x="259.2" y="83.8">1</text>
<text x="10.4" y="85.9">B</text>
<text x="198.3" y="86.4">3</text>
<text x="198.3" y="88.9">5</text>
<text x="207.2" y="86.4">4</text>
<text x="207.2" y="88.9">6</text>
<text x="259.2" y="86.4">2</text>
<text x="259.2" y="88.9">3</text>
<text x="285.4" y="85.9">B</text>
<text x="259.2" y="91.4">4</text>
<text x="259.2" y="94">5</text>
<text x="259.2" y="96.5">6</text>
<text x="160.2" y="106.7">1</text>
<text x="94.1" y="109.2">2</text>
<text x="108.1" y="109.2">3</text>
<text x="160.2" y="109.2">2</text>
<text x="101.3" y="119.5" transform="rotate(-90 101.3 119.5)">1</text>
<text x="134.1" y="118.1">1</text>
<text x="144.3" y="118.1">2</text>
<text x="150.6" y="119.9">1</text>
<text x="157.7" y="114.4" transform="rotate(-90 157.7 114.4)">3</text>
<text x="157.7" y="123.3" transform="rotate(-90 157.7 123.3)">2</text>
<text x="267.7" y="129" transform="rotate(-90 267.7 129)">1</text>
<text x="10.4" y="135.9">C</text>
<text x="202.7" y="137.2">1</text>
<text x="212.9" y="137.2">2</text>
<text x="242.3" y="133.4" transform="rotate(-90 242.3 133.4)">5</text>
<text x="244.9" y="133.4" transform="rotate(-90 244.9 133.4)">8</text>
<text x="255.4" y="137.2">7</text>
<text x="285.4" y="135.9">C</text>
<text x="194.5" y="142.2">1</text>
<text x="231.3" y="139.7">2</text>
<text x="231.3" y="142.2">3</text>
<text x="254.9" y="139.7">13</text>
<text x="255.4" y="142.2">9</text>
<text x="267.7" y="139.2" transform="rotate(-90 267.7 139.2)">2</text>
<text x="148.7" y="149.9">1</text>
<text x="194.5" y="144.8">2</text>
<text x="202.7" y="149.9">1</text>
<text x="212.9" y="149.9">2</text>
<text x="231.3" y="144.8">4</text>
<text x="231.3" y="147.3">6</text>
<text x="254.9" y="149.9">10</text>
<text x="254.9" y="147.3">11</text>
<text x="254.9" y="144.8">12</text>
<text x="82.1" y="154.9">1</text>
<text x="92.2" y="154.9">2</text>
<text x="148.7" y="152.4">2</text>
<text x="242.3" y="155" transform="rotate(-90 242.3 155)">1</text>
<text x="244.9" y="155.5" transform="rotate(-90 244.9 155.5)">14</text>
<text x="122.7" y="161.3">1</text>
<text x="132.9" y="161.3">2</text>
<text x="146.3" y="157.6" transform="rotate(-90 146.3 157.6)">3</text>
<text x="139.2" y="163.1">1</text>
<text x="146.3" y="166.5" transform="rotate(-90 146.3 166.5)">2</text>
<text x="10.4" y="185.9">D</text>
<text x="285.4" y="185.9">D</text>
<text x="35" y="199.9">1</text>
<text x="85" y="199.9">2</text>
<text x="135" y="199.9">3</text>
<text x="185" y="199.9">4</text>
<text x="235" y="199.9">5</text>
<text x="285" y="199.9">6</text>
</g>
<g font-size="1.8" fill="#008484">
<text x="203" y="23.2">3V3</text>
<text x="62.1" y="25.7">3V3</text>
<text x="67.6" y="28.7">C11</text>
<text x="163.7" y="29.6">3V3</text>
<text x="74.8" y="31.3">10uF 10V X5R</text>
<text x="68.7" y="41.4">C6</text>
<text x="78.3" y="37.6">100nF</text>
<text x="230.9" y="41.5">VSS</text>
<text x="230.9" y="36.4">VDD</text>
<text x="230.9" y="39">VEE</text>
<text x="255.8" y="36.4">DB0</text>
<text x="255.8" y="39">DB1</text>
<text x="255.8" y="41.5">DB2</text>
<text x="30.2" y="46.6">PA6/PCINT6/OC1B/ADC3</text>
<text x="76" y="46.6">PA7/PCINT7/RXD0/ADC4</text>
<text x="120.5" y="44.8">3V3</text>
<text x="211.9" y="43.5">3V3</text>
<text x="230.9" y="44.1">A</text>
<text x="230.9" y="46.6">K</text>
<text x="255.8" y="44.1">DB3</text>
<text x="255.8" y="46.6">DB4</text>
<text x="30.2" y="49.1">PA5/PCINT5/OC0B/ADC2</text>
<text x="30.2" y="51.7">PA4/PCINT4/T0/ADC1</text>
<text x="64.1" y="48.2" transform="rotate(-90 64.1 48.2)">VCC</text>
<text x="69.5" y="51.7">PB1/ADC6/DI/SDA/RXD1/PCINT9</text>
<text x="76.2" y="49.1">PB0/PCINT8/TXD0/ADC5</text>
<text x="230.9" y="49.1">RS</text>
<text x="230.9" y="51.7">E</text>
<text x="255.8" y="49.1">DB5</text>
<text x="255.8" y="51.7">DB6</text>
<text x="30.2" y="54.2">PA3/PCINT3/T1/SNS/ADC0</text>
<text x="30.2" y="56.8">PA2/PCINT2/AIN1</text>
<text x="30.2" y="59.3">PA1/PCINT1/AIN0</text>
<text x="69.6" y="59.3">PC0/ADC9/OC0A/XCK0/PCINT12</text>
<text x="72.1" y="54.2">PB2/ADC7/DO/TXD1/PCINT10</text>
<text x="74.9" y="56.8">PB3/ADC8/OC1A/PCINT11</text>
<text x="130.5" y="58.5" transform="rotate(-90 130.5 58.5)">D3</text>
<text x="230.9" y="54.2">R/W</text>
<text x="255.8" y="54.2">DB7</text>
<text x="30.2" y="61.8">PA0/PCINT0/AREF</text>
<text x="30.2" y="64.4">PC5/XTAL1/CLKI/PCINT17</text>
<text x="60.1" y="61.8">PC1/ADC10/ICP1/SCL/USCK/XCK1/PCINT13</text>
<text x="69.4" y="64.4">PC2/ADC11/CLKO/INT0/PCINT14</text>
<text x="128.2" y="61.9" transform="rotate(-90 128.2 61.9)">1N4148WS</text>
<text x="30.2" y="66.9">PC4/XTAL2/PCINT16</text>
<text x="62.9" y="67.8" transform="rotate(-90 62.9 67.8)">GND</text>
<text x="65.4" y="67.8" transform="rotate(-90 65.4 67.8)">GND</text>
<text x="75.9" y="66.9">PC3/RESET/dW/PCINT15</text>
<text x="210.6" y="77.8">3V3</text>
<text x="246.8" y="73.3">100nF</text>
<text x="247.9" y="75.9">C7</text>
<text x="247.9" y="85.4">VUSB</text>
<text x="65" y="100.7">VUSB</text>
<text x="76.4" y="101.3">D2</text>
<text x="154.8" y="100.7">3V3</text>
<text x="48.5" y="107.6">L1</text>
<text x="60.8" y="105.8">5V0</text>
<text x="71" y="103.8">PMEG3020CPA</text>
<text x="87.9" y="103.2">VBUS</text>
<text x="111.6" y="103.2">3V3</text>
<text x="41.5" y="109.9">BLM18KG221SN1D</text>
<text x="97.5" y="110.1">VINVOUT</text>
<text x="243.7" y="112.1">3V3</text>
<text x="46.9" y="119">10uF 10V X5R</text>
<text x="65" y="119">C12</text>
<text x="75.9" y="119">1uF 16V X7R</text>
<text x="84" y="116.5">C4</text>
<text x="102.2" y="116.1" transform="rotate(-90 102.2 116.1)">GND</text>
<text x="115.8" y="116.5">C5</text>
<text x="150.5" y="118.1">B</text>
<text x="156" y="114.5" transform="rotate(-90 156 114.5)">C</text>
<text x="246.7" y="116.5">C10</text>
<text x="258.9" y="119">10uF 10V X5R</text>
<text x="120.1" y="121.2" transform="rotate(-90 120.1 121.2)">1uF 16V X7R</text>
<text x="146.7" y="124.1">2N3904</text>
<text x="148.8" y="121.6">Q1</text>
<text x="156" y="123.4" transform="rotate(-90 156 123.4)">E</text>
<text x="246.5" y="121.5">C8</text>
<text x="258.6" y="124">100nF</text>
<text x="266.5" y="121">3V3</text>
<text x="221.1" y="131.6">C1</text>
<text x="246.5" y="126.7">C9</text>
<text x="258.6" y="129.2">100nF</text>
<text x="220.3" y="134.2">10nF</text>
<text x="143.3" y="143.9">3V3</text>
<text x="191" y="143.1">1</text>
<text x="234.7" y="140.6">BIAS</text>
<text x="234.7" y="143.1">T-</text>
<text x="243.2" y="140.9" transform="rotate(-90 243.2 140.9)">AVDD</text>
<text x="245.7" y="140.9" transform="rotate(-90 245.7 140.9)">DVDD</text>
<text x="247.2" y="140.6">FAULT</text>
<text x="248" y="138">DRDY</text>
<text x="250.5" y="143.1">CS</text>
<text x="191" y="145.7">2</text>
<text x="218.9" y="147">100nF</text>
<text x="219.9" y="144.4">C3</text>
<text x="234.7" y="145.7">T+</text>
<text x="234.7" y="148.2">DNC</text>
<text x="249.1" y="148.2">SDO</text>
<text x="250" y="145.7">SDI</text>
<text x="72" y="152.7">Red</text>
<text x="72.5" y="150.4">D1</text>
<text x="152.1" y="150.7">1</text>
<text x="152.1" y="153.3">2</text>
<text x="220.3" y="156">C2</text>
<text x="243.2" y="151.6" transform="rotate(-90 243.2 151.6)">AGND</text>
<text x="245.7" y="151.6" transform="rotate(-90 245.7 151.6)">DGND</text>
<text x="249.3" y="150.7">SCK</text>
<text x="139.1" y="161.3">B</text>
<text x="144.5" y="157.7" transform="rotate(-90 144.5 157.7)">C</text>
<text x="147.3" y="161.1">Q2</text>
<text x="220.4" y="158.3">10nF</text>
<text x="144.5" y="166.6" transform="rotate(-90 144.5 166.6)">E</text>
<text x="147.8" y="163.4">2N3904</text>
<text x="24.3" y="181.3">M1</text>
<text x="33.2" y="181.3">M3</text>
<text x="24.3" y="187.6">M2</text>
<text x="33.2" y="187.6">M4</text>
</g>
<g font-size="1.4" fill="#840000">
<text x="67.1" y="31.7">1</text>
<text x="71.9" y="31.7">2</text>
<text x="67.1" y="36.8">1</text>
<text x="71.9" y="36.8">2</text>
<text x="246.1" y="78.7">2</text>
<text x="251" y="78.7">1</text>
<text x="37.1" y="111.8">1</text>
<text x="89.9" y="113.8" transform="rotate(-90 89.9 113.8)">1</text>
<text x="112.8" y="113.8" transform="rotate(-90 112.8 113.8)">1</text>
<text x="20.6" y="119.4">7</text>
<text x="20.6" y="116.8">8</text>
<text x="20.6" y="114.3">9</text>
<text x="37.1" y="114.3">2</text>
<text x="37.1" y="116.8">3</text>
<text x="37.1" y="119.4">4</text>
<text x="62" y="116.3" transform="rotate(-90 62 116.3)">1</text>
<text x="89.9" y="118.6" transform="rotate(-90 89.9 118.6)">2</text>
<text x="112.8" y="118.6" transform="rotate(-90 112.8 118.6)">2</text>
<text x="248.7" y="118.1">2</text>
<text x="253.5" y="118.1">1</text>
<text x="20.6" y="121.9">6</text>
<text x="37.1" y="121.9">5</text>
<text x="62" y="121.2" transform="rotate(-90 62 121.2)">2</text>
<text x="248.7" y="123.2">1</text>
<text x="253.5" y="123.2">2</text>
<text x="216.9" y="129" transform="rotate(-90 216.9 129)">2</text>
<text x="248.7" y="128.3">1</text>
<text x="253.5" y="128.3">2</text>
<text x="216.9" y="133.9" transform="rotate(-90 216.9 133.9)">1</text>
<text x="216.9" y="141.7" transform="rotate(-90 216.9 141.7)">1</text>
<text x="216.9" y="146.6" transform="rotate(-90 216.9 146.6)">2</text>
<text x="70.1" y="154.9">1</text>
<text x="76.5" y="154.9">2</text>
<text x="216.9" y="154.4" transform="rotate(-90 216.9 154.4)">1</text>
<text x="216.9" y="159.3" transform="rotate(-90 216.9 159.3)">2</text>
</g>
<g font-size="1.4" fill="#008484">
<text x="30.6" y="112.5">VBUS</text>
<text x="23.9" y="117.6">SHIELD</text>
<text x="23.9" y="115.1">SHIELD</text>
<text x="32.7" y="117.6">D+</text>
<text x="23.9" y="122.7">SHIELD</text>
<text x="23.9" y="120.1">SHIELD</text>
<text x="31.4" y="122.7">GND</text>
<text x="33.1" y="120.1">ID</text>
</g>
</svg>
